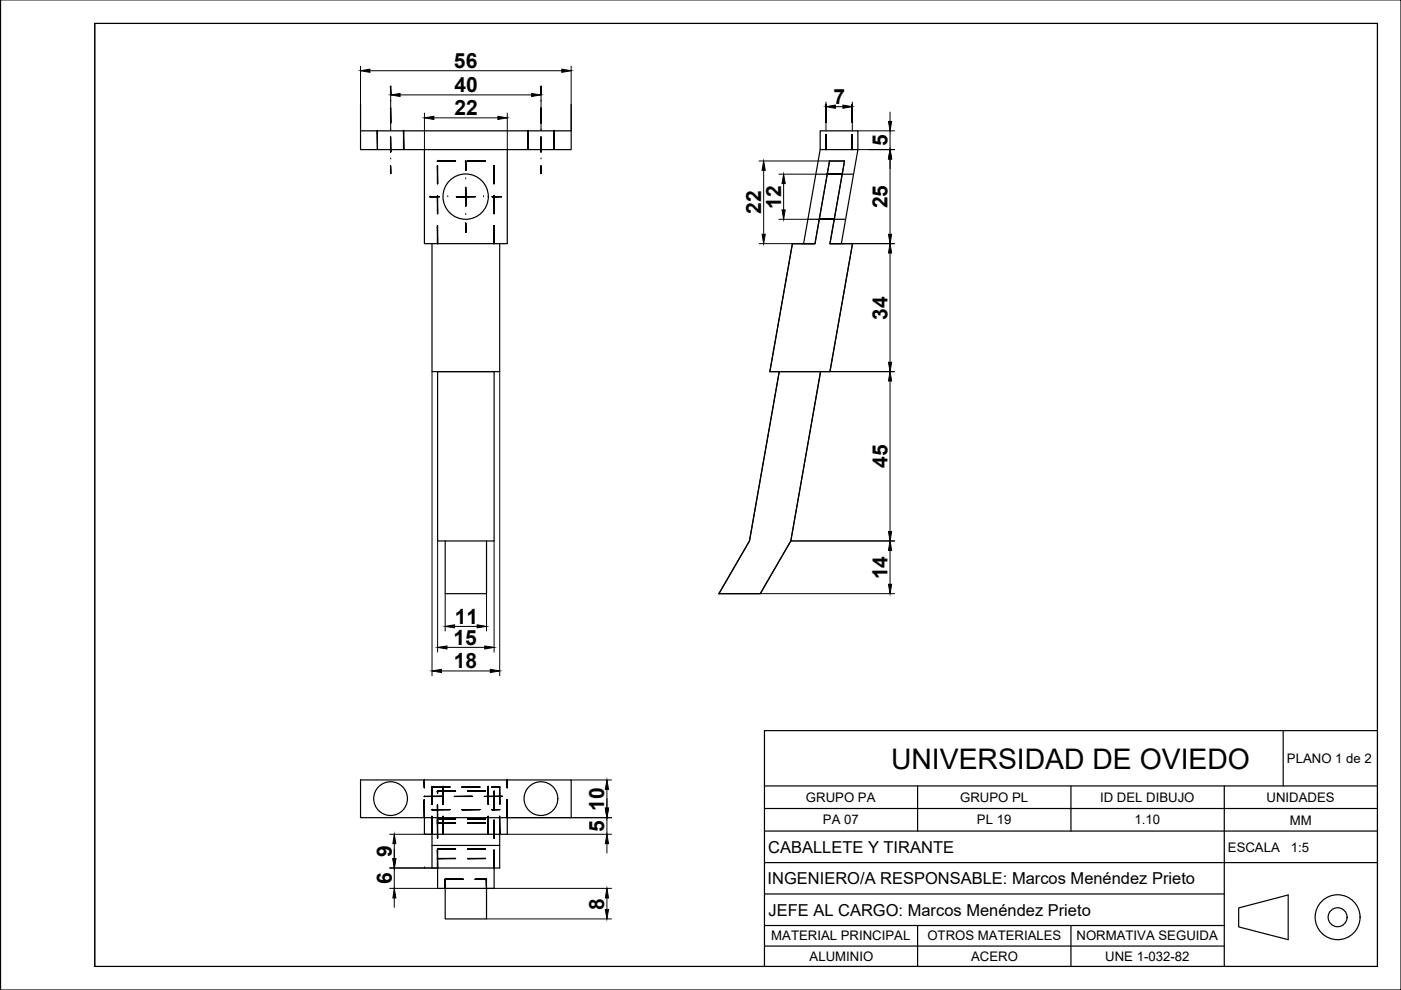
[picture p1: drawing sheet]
<svg xmlns="http://www.w3.org/2000/svg" width="297mm" height="210mm" viewBox="0 0 297 210" stroke-linecap="round" stroke-linejoin="round" font-family="sans-serif">
<!-- layer: 01_Contornos -->
<g fill="none" stroke="#000" stroke-width=".25">
<path d="M.1 0h296.9v209.9h-296.9zM20.1 5h271.9v199.9h-271.9zM76.4 22.2v9.5h44.7v-9.5M76.4 27.7h44.7M90 31.7v20h17.6v-20M173 36.9h2.4M173.9 31.7l-3.5 20M175.9 34.1l-3.1 17.6h-4.8l-4.8 27.1h12.8l4.7-27.1h-4.7l3.1-17.6M175.9 34.1l-3.1 17.6h-2.8M175.9 34.1h3.2M178.6 36.9h2.4M179.1 34.1l-3.1 17.6h2.8"/>
<path d="M181.9 31.7h-8v-4h8v4l-3.5 20M91.6 51.7v27.1h14.3v-27.1M171.3 46.5h2.4M176.9 46.5h2.4M92.8 78.8h12v35.9h-12zM165.2 78.8l-6.3 35.9-6.5 11.2h8.8l6.5-11.2 6.3-35.9M94.4 114.7v11.2h8.8v-11.2M272.1 154.9v11.7M292 154.9h-129.9v50M76.4 165.4h44.7v8h-44.7zM90 173.4v3.5h17.6v-3.5M91.6 176.9v7.1h14.3v-7.1"/>
<path d="M91.6 179.3h14.3M162.1 176.2h129.9M162.1 166.6h129.9M162.1 171.4h129.9M194.5 166.6v9.6M227.1 166.6v9.6M259.6 166.6v38.3M90 184h.1M92.8 184v4.4h12v-4.4M94.4 188.4v6.4h8.8v-6.4M162.1 182.9h129.9M162.1 189.5h97.5"/>
<path d="M162.1 196.2h97.5M194.5 196.2v8.7M227.1 196.2v8.7M262.6 192.5l10.5-2.7v9.4l-10.5-2.7zM162.1 200.6h97.5"/>
<circle cx="98.7" cy="41.7" r="4.8"/>
<circle cx="82.8" cy="169.3" r="3.6"/>
<circle cx="114.7" cy="169.3" r="3.6"/>
<circle cx="283.6" cy="194.5" r="4.8"/>
<circle cx="283.6" cy="194.5" r="2.01"/>
</g>
<!-- layer: 03_Ejes -->
<g fill="#000" stroke="#000" stroke-width=".21">
<path d="M82.8 18.3v1.7zM82.8 18.3v1.7zM82.8 18.3v1.7zM82.8 18.3v1.7z"/>
<path d="M114.7 18.3v1.7zM114.7 18.3v1.7zM114.7 18.3v1.7zM114.7 18.3v1.7z"/>
<path d="M82.8 22.9v3.2zM82.8 22.9v3.2zM82.8 22.9v3.2zM82.8 22.9v3.2z"/>
<path d="M82.8 29.1v3.1zM82.8 29.1v3.1zM82.8 29.1v3.1zM82.8 29.1v3.1z"/>
<path d="M82.8 35.2v1.6zM82.8 35.2v1.6zM82.8 35.2v1.6zM82.8 35.2v1.6z"/>
<path d="M98.7 34.1v2zM98.7 34.1v2zM98.7 34.1v2zM98.7 34.1v2z"/>
<path d="M114.7 22.9v3.2zM114.7 22.9v3.2zM114.7 22.9v3.2zM114.7 22.9v3.2z"/>
<path d="M114.7 29.1v3.1zM114.7 29.1v3.1zM114.7 29.1v3.1zM114.7 29.1v3.1z"/>
<path d="M114.7 35.2v1.6zM114.7 35.2v1.6zM114.7 35.2v1.6zM114.7 35.2v1.6z"/>
<path d="M91.2 41.7h2zM91.2 41.7h2zM91.2 41.7h2zM91.2 41.7h2z"/>
<path d="M98.7 47.3v2zM98.7 47.3v2zM98.7 47.3v2zM98.7 47.3v2z"/>
<path d="M98.7 39.7v4zM98.7 39.7v4zM98.7 39.7v4zM98.7 39.7v4z"/>
<path d="M96.8 41.7h3.9zM96.8 41.7h3.9zM96.8 41.7h3.9zM96.8 41.7h3.9z"/>
<path d="M104.3 41.7h2zM104.3 41.7h2zM104.3 41.7h2zM104.3 41.7h2z"/>
</g>
<g fill="none" stroke="#000" stroke-width=".21">
<path d="M82.8 18.3h.1M82.8 18.3v1.7zM114.7 18.3h.1M114.7 18.3v1.7zM82.8 22.9v3.2zM82.8 29.1v3.1zM82.8 35.2v1.6zM82.8 36.8h.1M82.8 21.4h.1M82.8 27.6h.1M82.8 33.7h.1M98.7 39.7v4z"/>
<path d="M98.7 34.1v2zM98.7 34.1h.1M98.7 37.9h.1M114.7 22.9v3.2zM114.7 29.1v3.1zM114.7 35.2v1.6zM114.7 36.8h.1M114.7 21.4h.1M114.7 27.6h.1M114.7 33.7h.1M91.2 41.7h2zM91.2 41.7h.1"/>
<path d="M94.9 41.7h.1M96.8 41.7h3.9zM98.7 49.3h.1M98.7 47.3v2zM98.7 45.5h.1M102.5 41.7h.1M104.3 41.7h2zM106.3 41.7h.1"/>
</g>
<!-- layer: 02_Ocultas -->
<g fill="#000" stroke="#000" stroke-width=".21">
<path d="M80 27.7v3.9zM80 27.7v3.9zM80 27.7v3.9zM80 27.7v3.9z"/>
<path d="M85.6 27.7v3.9zM85.5 27.7l.1 3.9zM85.5 27.7l.1 3.9zM85.5 27.7l.1 3.9z"/>
<path d="M92.7 35.2l.1 3.8zM92.7 35.2l.1 3.8zM92.7 35.2l.1 3.8zM92.8 35.2v3.8z"/>
<path d="M92.8 34.1h3.8zM92.8 34.1h3.8zM92.8 34.1h3.8zM92.8 34.1h3.8z"/>
<path d="M99.1 34.1h3.8zM99.1 34.1h3.8zM99.1 34.1h3.8zM99.1 34.1h3.8z"/>
<path d="M104.7 35.2l.1 3.8zM104.7 35.2l.1 3.8zM104.7 35.2l.1 3.8zM104.8 35.2v3.8z"/>
<path d="M111.9 27.7v3.9zM111.9 27.7v3.9zM111.9 27.7v3.9zM111.9 27.7v3.9z"/>
<path d="M117.5 27.7v3.9zM117.5 27.7v3.9zM117.5 27.7v3.9zM117.5 27.7v3.9z"/>
<path d="M175.1 22.2v3.8zM175.1 22.2v3.8zM175.1 22.2v3.8zM175.1 22.2v3.8z"/>
<path d="M175.1 28.5v3.2zM175.1 28.5v3.2zM175.1 28.5v3.2zM175.1 28.5v3.2z"/>
<path d="M175.4 36.9h3.2zM175.4 36.9h3.2zM175.4 36.9h3.2zM175.4 36.9h3.2z"/>
<path d="M175.4 36.9h3.2zM175.4 36.9h3.2zM175.4 36.9h3.2zM175.4 36.9h3.2z"/>
<path d="M180.7 22.2v3.8zM180.7 22.2v3.8zM180.7 22.2v3.8zM180.7 22.2v3.8z"/>
<path d="M180.7 28.5v3.2zM180.7 28.5v3.2zM180.7 28.5v3.2zM180.7 28.5v3.2z"/>
<path d="M92.7 47.9l.1 3.8zM92.7 47.9l.1 3.8zM92.7 47.9l.1 3.8zM92.8 47.9v3.8z"/>
<path d="M92.7 41.5l.1 3.8zM92.7 41.5l.1 3.8zM92.7 41.5l.1 3.8zM92.8 41.5v3.8z"/>
<path d="M104.7 47.9l.1 3.8zM104.7 47.9l.1 3.8zM104.7 47.9l.1 3.8zM104.8 47.9v3.8z"/>
<path d="M104.7 41.5l.1 3.8zM104.7 41.5l.1 3.8zM104.7 41.5l.1 3.8zM104.8 41.5v3.8z"/>
<path d="M173.7 46.5h3.2zM173.7 46.5h3.2zM173.7 46.5h3.2zM173.7 46.5h3.2z"/>
<path d="M173.7 46.5h3.2zM173.7 46.5h3.2zM173.7 46.5h3.2zM173.7 46.5h3.2z"/>
<path d="M89.9 169.6l.1 3.8zM89.9 169.6l.1 3.8zM89.9 169.6l.1 3.8zM90 169.6v3.8z"/>
<path d="M89.9 165.4l.1 1.6zM89.9 165.4l.1 1.6zM89.9 165.4l.1 1.6zM90 165.4v1.6z"/>
<path d="M90 168.8h3.8zM90 168.9l3.8-.1zM90 168.9l3.8-.1zM90 168.9h3.8z"/>
<path d="M91.6 173.1v3.8zM91.6 173.1v3.8zM91.6 173.1v3.8zM91.6 173.1v3.8z"/>
<path d="M91.6 166.9v3.6zM91.6 166.9v3.6zM91.6 166.9v3.6zM91.6 166.9v3.6z"/>
<path d="M91.6 166.8h3.8zM91.6 166.9l3.8-.1zM91.6 166.9l3.8-.1zM91.6 166.9h3.8z"/>
<path d="M91.6 171.6h3.8zM91.6 171.7l3.8-.1zM91.6 171.7l3.8-.1zM91.6 171.7h3.8z"/>
<path d="M92.7 173.9l.1 3.8zM92.7 173.9l.1 3.8zM92.7 173.9l.1 3.8zM92.8 173.9v3.8z"/>
<path d="M92.7 170.7l.1 3.8zM92.7 170.7l.1 3.8zM92.7 170.7l.1 3.8zM92.8 170.7v3.8z"/>
<path d="M92.7 167.8l.1 .3zM92.7 167.8l.1 .3zM92.7 167.8l.1 .3zM92.8 167.8v.3z"/>
<path d="M92.8 173.6h3.8zM92.8 173.7l3.8-.1zM92.8 173.7l3.8-.1zM92.8 173.7h3.8z"/>
<path d="M92.8 180h3.8zM92.8 180h3.8zM92.8 180h3.8zM92.8 180h3.8z"/>
<path d="M92.8 174.4h3.8zM92.8 174.5l3.8-.1zM92.8 174.5l3.8-.1zM92.8 174.5h3.8z"/>
<path d="M92.8 167.7h3.8zM92.8 167.8l3.8-.1zM92.8 167.8l3.8-.1zM92.8 167.8h3.8z"/>
<path d="M93.9 173.1l.1 3.8zM93.9 173.1l.1 3.8zM93.9 173.1l.1 3.8zM94 173.1v3.8z"/>
<path d="M93.9 166.7l.1 3.8zM93.9 166.7l.1 3.8zM93.9 166.7l.1 3.8zM94 166.7v3.8z"/>
<path d="M96.3 168.8h3.8zM96.3 168.9l3.8-.1zM96.3 168.9l3.8-.1zM96.3 168.9h3.8z"/>
<path d="M97.9 166.8h3.9zM97.9 166.9l3.9-.1zM97.9 166.9l3.9-.1zM97.9 166.9h3.9z"/>
<path d="M97.9 171.6h3.9zM97.9 171.7l3.9-.1zM97.9 171.7l3.9-.1zM97.9 171.7h3.9z"/>
<path d="M99.1 173.6h3.8zM99.1 173.7l3.8-.1zM99.1 173.7l3.8-.1zM99.1 173.7h3.8z"/>
<path d="M99.1 180h3.8zM99.1 180h3.8zM99.1 180h3.8zM99.1 180h3.8z"/>
<path d="M99.1 174.4h3.8zM99.1 174.5l3.8-.1zM99.1 174.5l3.8-.1zM99.1 174.5h3.8z"/>
<path d="M99.1 167.7h3.8zM99.1 167.8l3.8-.1zM99.1 167.8l3.8-.1zM99.1 167.8h3.8z"/>
<path d="M102.7 168.8h3.8zM102.7 168.9l3.8-.1zM102.7 168.9l3.8-.1zM102.7 168.9h3.8z"/>
<path d="M103.5 173.1v3.8zM103.5 173.1v3.8zM103.5 173.1v3.8zM103.5 173.1v3.8z"/>
<path d="M103.5 166.7v3.8zM103.5 166.7v3.8zM103.5 166.7v3.8zM103.5 166.7v3.8z"/>
<path d="M104.3 166.8h1.6zM104.3 166.9l1.6-.1zM104.3 166.9l1.6-.1zM104.3 166.9h1.6z"/>
<path d="M104.3 171.6h1.6zM104.3 171.7l1.6-.1zM104.3 171.7l1.6-.1zM104.3 171.7h1.6z"/>
<path d="M104.7 173.9l.1 3.8zM104.7 173.9l.1 3.8zM104.7 173.9l.1 3.8zM104.8 173.9v3.8z"/>
<path d="M104.8 167.8v3.8zM104.7 167.8l.1 3.8zM104.7 167.8l.1 3.8zM104.7 167.8l.1 3.8z"/>
<path d="M104.8 174.1v.4zM104.7 174.1l.1 .4zM104.7 174.1l.1 .4zM104.7 174.1l.1 .4z"/>
<path d="M105.9 173.1v3.8zM105.9 173.1v3.8zM105.9 173.1v3.8zM105.9 173.1v3.8z"/>
<path d="M105.9 166.9v3.6zM105.9 166.9v3.6zM105.9 166.9v3.6zM105.9 166.9v3.6z"/>
<path d="M107.5 169.6l.1 3.8zM107.5 169.6l.1 3.8zM107.5 169.6l.1 3.8zM107.6 169.6v3.8z"/>
<path d="M107.5 165.4l.1 1.6zM107.5 165.4l.1 1.6zM107.5 165.4l.1 1.6zM107.6 165.4v1.6z"/>
<path d="M92.7 180.2l.1 3.8zM92.7 180.2l.1 3.8zM92.7 180.2l.1 3.8zM92.8 180.2v3.8z"/>
<path d="M92.8 182h3.8zM92.8 182h3.8zM92.8 182h3.8zM92.8 182h3.8z"/>
<path d="M94.3 186.5l.1 1.9zM94.3 186.5l.1 1.9zM94.3 186.5l.1 1.9zM94.4 186.5v1.9z"/>
<path d="M94.4 186.4h3.8zM94.4 186.5l3.8-.1zM94.4 186.5l3.8-.1zM94.4 186.5h3.8z"/>
<path d="M99.1 182h3.8zM99.1 182h3.8zM99.1 182h3.8zM99.1 182h3.8z"/>
<path d="M100.7 186.4h2.5zM100.7 186.5l2.5-.1zM100.7 186.5l2.5-.1zM100.7 186.5h2.5z"/>
<path d="M103.1 186.5l.1 1.9zM103.1 186.5l.1 1.9zM103.1 186.5l.1 1.9zM103.2 186.5v1.9z"/>
<path d="M104.7 180.2l.1 3.8zM104.7 180.2l.1 3.8zM104.7 180.2l.1 3.8zM104.8 180.2v3.8z"/>
</g>
<g fill="none" stroke="#000" stroke-width=".21">
<path d="M80 27.7h.1M80 27.7v3.9zM85.5 27.7h.1M85.5 27.7l.1 3.9zM92.7 35.2l.1 3.8zM92.8 34.1h.1M92.8 34.1h3.8zM99.1 34.1h3.8zM104.7 35.2l.1 3.8zM111.9 27.7h.1M111.9 27.7v3.9zM117.5 27.7h.1"/>
<path d="M117.5 27.7v3.9zM175.1 22.2h.1M175.1 22.2v3.8zM175.1 28.5v3.2zM175.1 31.7h.1M175.4 36.9h.1M175.4 36.9h3.2zM178.6 36.9h.1M180.7 22.2h.1M180.7 22.2v3.8zM180.7 28.5v3.2zM180.7 31.7h.1"/>
<path d="M92.7 51.7h.1M92.7 47.9l.1 3.8zM92.7 41.5l.1 3.8zM104.7 51.7h.1M104.7 47.9l.1 3.8zM104.7 41.5l.1 3.8zM173.7 46.5h.1M173.7 46.5h3.2zM176.9 46.5h.1M89.9 173.4h.1M89.9 169.6l.1 3.8zM89.9 165.4l.1 1.6z"/>
<path d="M89.9 165.4h.1M90 168.8v.1M90 168.8l3.8 .1zM91.6 176.9h.1M91.6 173.1v3.8zM91.6 166.9v3.6zM91.6 166.8v.1M91.6 166.8l3.8 .1zM91.6 171.6v.1M91.6 171.6l3.8 .1zM92.7 173.9l.1 3.8zM92.7 174.5h.1"/>
<path d="M92.7 170.7l.1 3.8zM92.7 167.8l.1 .3zM92.8 173.6v.1M92.8 173.6l3.8 .1zM92.8 180h.1M92.8 180h3.8zM92.8 174.4v.1M92.8 174.4l3.8 .1zM92.8 167.7v.1M92.8 167.7l3.8 .1zM93.9 176.9h.1M93.9 173.1l.1 3.8z"/>
<path d="M93.9 166.7l.1 3.8zM96.3 168.8l3.8 .1zM97.9 166.8l3.9 .1zM97.9 171.6l3.9 .1zM99.1 173.6l3.8 .1zM99.1 180h3.8zM99.1 174.4l3.8 .1zM99.1 167.7l3.8 .1zM102.7 168.8l3.8 .1zM103.5 176.9h.1M103.5 173.1v3.8zM103.5 166.7v3.8z"/>
<path d="M104.3 166.8l1.6 .1zM104.3 171.6l1.6 .1zM104.7 173.9l.1 3.8zM104.7 167.8h.1M104.7 167.8l.1 3.8zM104.7 174.1l.1 .4zM104.7 174.5h.1M105.9 176.9h.1M105.9 173.1v3.8zM105.9 166.9v3.6zM105.9 166.8v.1M105.9 171.6v.1"/>
<path d="M107.5 173.4h.1M107.5 169.6l.1 3.8zM107.5 165.4l.1 1.6zM107.5 165.4h.1M92.7 184h.1M92.7 180.2l.1 3.8zM92.8 182h.1M92.8 182h3.8zM94.3 188.4h.1M94.3 186.5l.1 1.9zM94.4 186.4l-.1 .1M94.4 186.4l3.8 .1z"/>
<path d="M99.1 182h3.8zM100.7 186.4l2.5 .1zM103.1 188.4h.1M103.1 186.5l.1 1.9zM103.2 186.4l-.1 .1M104.7 184h.1M104.7 180.2l.1 3.8z"/>
</g>
<!-- layer: 04_Cotas -->
<g fill="none" stroke="#000" stroke-width=".21">
<path d="M20.1 5h271.9v199.9h-271.9zM76.4 14v13.7M78.4 15h40.7M82.8 19.1v8.6M114.7 19.1v8.6M121.1 14v13.7M84.8 20.1h27.9M90 24v7.7M92 25h13.6M107.6 24v7.7M160.9 34.1h15M161.9 36.1v13.6"/>
<path d="M165.1 36.9h7.9M166.1 38.9v5.6M175.1 21.6v6.1M177.1 22.6h1.6M180.7 21.6v6.1M181.9 31.7h7.8M181.9 27.7h7.8M188.7 23.8v2M188.7 27.7v4M188.7 33.7v16M160.9 51.7h11.9M165.1 46.5h6.2"/>
<path d="M180.7 51.7h9M188.7 53.7v23.1M91.6 78.8v64.5M105.9 78.8v64.5M176 78.8h13.7M188.7 80.8v31.9M92.8 114.7v23.6M104.8 114.7v23.6M167.7 114.7h22M188.7 116.7v7.2M94.4 125.9v7.9M94.8 137.3h8"/>
<path d="M96.4 132.8h4.8M103.2 125.9v7.9M161.2 125.9h28.5M93.6 142.3h10.4M82.6 176.9h9M83.6 178.9v3.1M107.6 173.4h22.1M107.6 176.9h22.1M121.1 165.4h8.6M128.7 167.4v3.9M128.7 173.4v3.5M128.7 178.9v2"/>
<path d="M82.6 184h10.2M82.6 188.4h10.2M83.6 184v4.4M83.6 190.4v2M103.2 188.4h26.5M103.2 194.8h26.5M128.7 190.4v2.4"/>
</g>
<g fill="#000" stroke="#000" stroke-width=".21">
<path d="M76.4 15l2-.3v.6zM82.8 20.1l2-.3v.7zM112.7 19.8l2 .3-2 .4zM119.1 14.7l2 .3-2 .3zM90 25l2-.3v.6zM105.6 24.7l2 .3-2 .3zM161.9 34.1l.3 2h-.6zM166.1 36.9l.4 2h-.7zM175.1 22.6l2-.3v.7zM178.7 22.3l2 .3-2 .4zM188.7 31.7l.3 2h-.6zM188.4 25.8h.6l-.3 1.9z"/>
<path d="M161.6 49.7h.6l-.3 2zM165.8 44.5h.7l-.4 2zM188.7 51.7l.3 2h-.6zM188.4 49.7h.6l-.3 2zM188.4 76.8h.6l-.3 2zM188.7 78.8l.3 2h-.6zM188.7 114.7l.3 2h-.6zM188.4 112.7h.6l-.3 2zM92.8 137.3l2-.3v.6zM94.4 132.8l2-.3v.6zM101.2 132.5l2 .3-2 .3zM102.8 137l2 .3-2 .3z"/>
<path d="M188.4 123.9h.6l-.3 2zM91.6 142.3l2-.4v.7zM104 141.9l1.9 .4-1.9 .3zM83.6 176.9l.3 2h-.6zM128.7 165.4l.3 2h-.7zM128.3 171.3h.7l-.3 2.1zM128.7 176.9l.3 2h-.7zM83.3 182h.6l-.3 2zM83.6 188.4l.3 2h-.6zM128.7 188.4l.3 2h-.7zM128.3 192.8h.7l-.3 2z"/>
</g>
<text font-size="6" x="188.9" y="163">UNIVERSIDAD DE OVIEDO</text>
<g font-size="4.5">
<text x="96.3" y="14.4">56</text>
<text x="96.3" y="19.6">40</text>
<text x="176.7" y="22.1">7</text>
<text x="96.3" y="24.5">22</text>
<text x="188.2" y="31" transform="rotate(-90 188.2 31)">5</text>
<text x="161.4" y="45.3" transform="rotate(-90 161.4 45.3)">22</text>
<text x="165.6" y="44.3" transform="rotate(-90 165.6 44.3)">12</text>
<text x="188.2" y="44.2" transform="rotate(-90 188.2 44.2)">25</text>
<text x="188.2" y="67.7" transform="rotate(-90 188.2 67.7)">34</text>
<text x="188.2" y="99.2" transform="rotate(-90 188.2 99.2)">45</text>
<text x="188.2" y="122.9" transform="rotate(-90 188.2 122.9)">14</text>
<text x="96.2" y="136.7">15</text>
<text x="96.5" y="132.3">11</text>
<text x="96.2" y="141.7">18</text>
<text x="128.1" y="171.9" transform="rotate(-90 128.1 171.9)">10</text>
<text x="128.1" y="176.4" transform="rotate(-90 128.1 176.4)">5</text>
<text x="83" y="181.7" transform="rotate(-90 83 181.7)">9</text>
<text x="83" y="187.5" transform="rotate(-90 83 187.5)">6</text>
<text x="128.1" y="192.8" transform="rotate(-90 128.1 192.8)">8</text>
</g>
<g font-size="3.5">
<text x="162.9" y="180.8">CABALLETE Y TIRANTE</text>
<text x="162.8" y="187.4">INGENIERO/A RESPONSABLE: Marcos Menéndez Prieto</text>
<text x="163" y="194.1">JEFE AL CARGO: Marcos Menéndez Prieto</text>
</g>
<g font-size="2.8">
<text x="272.9" y="161.8">PLANO 1 de 2</text>
<text x="170.9" y="170.1">GRUPO PA</text>
<text x="203.6" y="170.1">GRUPO PL</text>
<text x="233.2" y="170.1">ID DEL DIBUJO</text>
<text x="268.5" y="170.1">UNIDADES</text>
<text x="174.5" y="174.8">PA 07</text>
<text x="207.1" y="174.8">PL 19</text>
<text x="240.5" y="174.8">1.10</text>
<text x="273.5" y="174.9">MM</text>
<text x="260.3" y="180.6">ESCALA</text>
<text x="273.7" y="180.6">1:5</text>
<text x="163.5" y="199.4">MATERIAL PRINCIPAL</text>
<text x="171.6" y="203.8">ALUMINIO</text>
<text x="196.6" y="199.4">OTROS MATERIALES</text>
<text x="205.9" y="203.8">ACERO</text>
<text x="228.2" y="199.4">NORMATIVA SEGUIDA</text>
<text x="234.3" y="203.7">UNE 1-032-82</text>
</g>
</svg>
